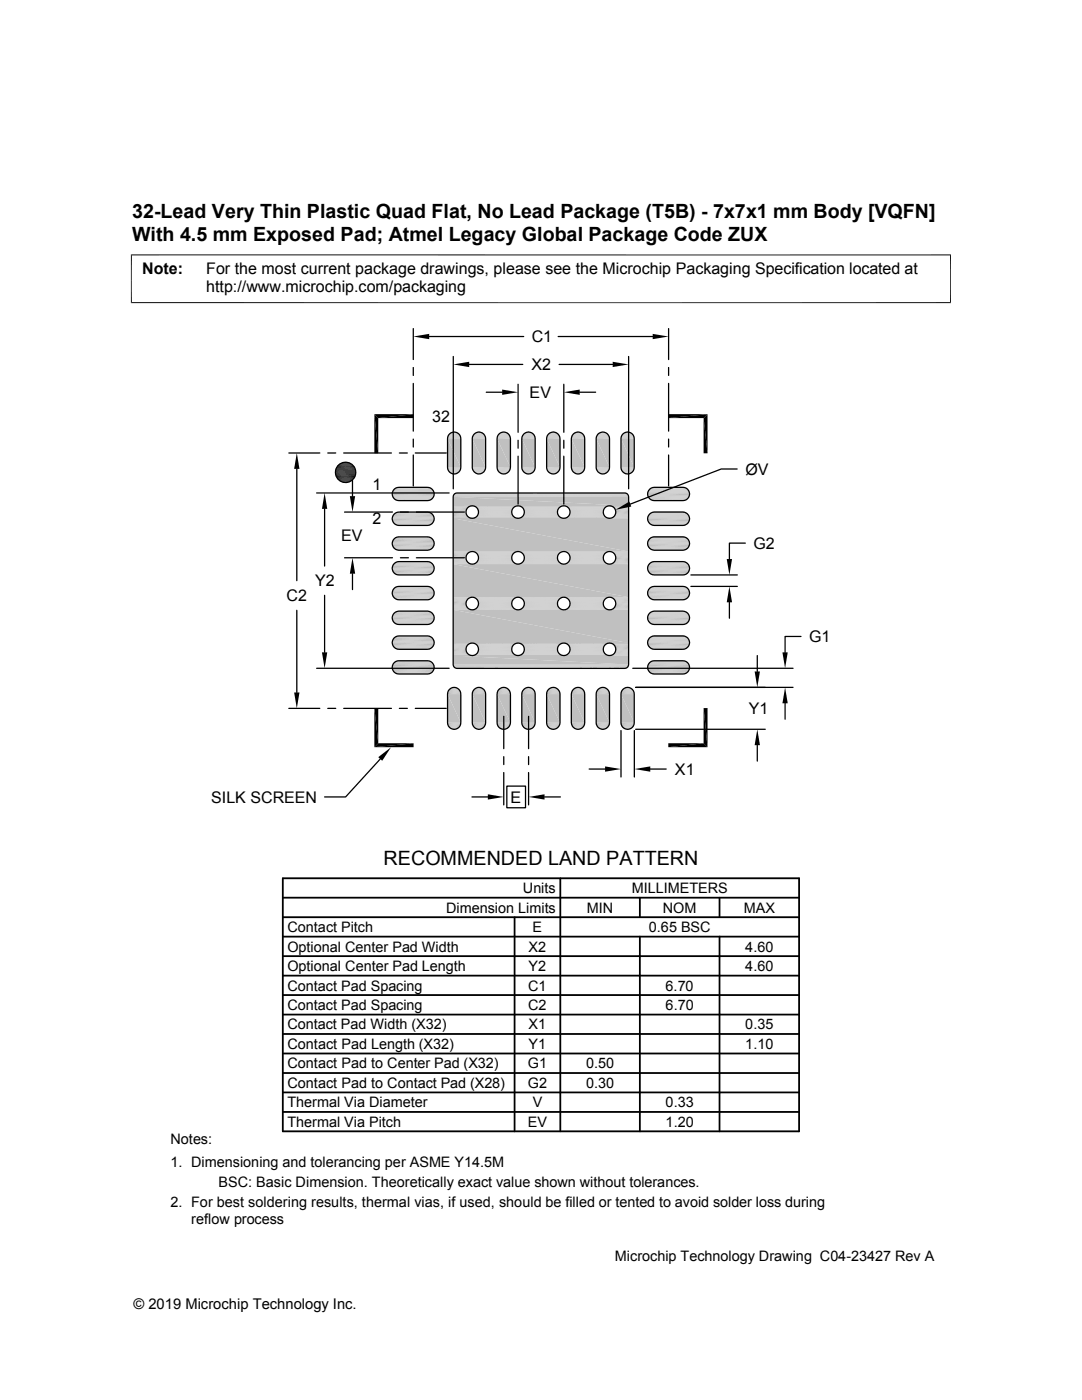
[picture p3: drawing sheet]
<svg xmlns="http://www.w3.org/2000/svg" width="216mm" height="279mm" viewBox="0 0 216 279" stroke-linecap="round" stroke-linejoin="round" font-family="sans-serif">
<g fill="#c0c0c0">
<path d="M90.4 86.2h.4z"/>
<path d="M95.3 86.2h.5z"/>
<path d="M100.3 86.2h.5z"/>
<path d="M105.2 86.2h.5z"/>
<path d="M110.2 86.2h.4z"/>
<path d="M115.1 86.2h.5z"/>
<path d="M120.1 86.2h.4z"/>
<path d="M125 86.2h.5z"/>
<path d="M124.8 86.3h.9z"/>
<path d="M125 86.2l.7 .1z"/>
<path d="M119.8 86.3h.9z"/>
<path d="M120.1 86.2l.6 .1z"/>
<path d="M114.9 86.3h.9z"/>
<path d="M115.1 86.2l.7 .1z"/>
<path d="M109.9 86.3h.9z"/>
<path d="M110.2 86.2l.6 .1z"/>
<path d="M105 86.3h.9z"/>
<path d="M105.2 86.2l.7 .1z"/>
<path d="M100.1 86.3h.9z"/>
<path d="M100.3 86.2l.7 .1z"/>
<path d="M95.1 86.3h.9z"/>
<path d="M95.3 86.2l.7 .1z"/>
<path d="M90.2 86.3h.9z"/>
<path d="M90.4 86.2l.7 .1z"/>
<path d="M124.6 86.4l.2-.1 1.1 .1z"/>
<path d="M124.8 86.3l1.1 .1z"/>
<path d="M119.6 86.4l.2-.1 1.1 .1z"/>
<path d="M119.8 86.3l1.1 .1z"/>
<path d="M114.7 86.4l.2-.1 1.1 .1z"/>
<path d="M114.9 86.3l1.1 .1z"/>
<path d="M109.7 86.4l.2-.1 1.2 .1z"/>
<path d="M109.9 86.3l1.2 .1z"/>
<path d="M104.8 86.4l.2-.1 1.1 .1z"/>
<path d="M105 86.3l1.1 .1z"/>
<path d="M99.8 86.4l.3-.1 1.1 .1z"/>
<path d="M100.1 86.3l1.1 .1z"/>
<path d="M94.9 86.4l.2-.1 1.1 .1z"/>
<path d="M95.1 86.3l1.1 .1z"/>
<path d="M90 86.4l.2-.1 1.1 .1z"/>
<path d="M90.2 86.3l1.1 .1z"/>
<path d="M124.4 86.5l.2-.1 1.5 .1z"/>
<path d="M124.6 86.4h1.3l.2 .1z"/>
<path d="M119.4 86.5l.2-.1 1.5 .1z"/>
<path d="M119.6 86.4h1.3l.2 .1z"/>
<path d="M114.5 86.5l.2-.1 1.5 .1z"/>
<path d="M114.7 86.4h1.3l.2 .1z"/>
<path d="M109.5 86.5l.2-.1 1.6 .1z"/>
<path d="M109.7 86.4h1.4l.2 .1z"/>
<path d="M104.6 86.5l.2-.1 1.5 .1z"/>
<path d="M104.8 86.4h1.3l.2 .1z"/>
<path d="M99.7 86.5l.1-.1 1.6 .1z"/>
<path d="M99.8 86.4h1.4l.2 .1z"/>
<path d="M94.7 86.5l.2-.1 1.5 .1z"/>
<path d="M94.9 86.4h1.3l.2 .1z"/>
<path d="M89.8 86.5l.2-.1 1.5 .1z"/>
<path d="M90 86.4h1.3l.2 .1z"/>
</g>
<path d="M124.2 86.6h2.1" fill="none" stroke="#c0c0c0" stroke-width=".2"/>
<path d="M124.4 86.5h1.7l.2 .2z" fill="#c0c0c0"/>
<path d="M119.3 86.6h2" fill="none" stroke="#c0c0c0" stroke-width=".2"/>
<path d="M119.4 86.5h1.7l.2 .2z" fill="#c0c0c0"/>
<path d="M114.3 86.6h2.1" fill="none" stroke="#c0c0c0" stroke-width=".2"/>
<path d="M114.5 86.5h1.7l.2 .2z" fill="#c0c0c0"/>
<path d="M109.4 86.6h2" fill="none" stroke="#c0c0c0" stroke-width=".2"/>
<path d="M109.5 86.5h1.8l.1 .2z" fill="#c0c0c0"/>
<path d="M104.4 86.6h2.1" fill="none" stroke="#c0c0c0" stroke-width=".2"/>
<path d="M104.6 86.5h1.7l.2 .2z" fill="#c0c0c0"/>
<path d="M99.5 86.6h2" fill="none" stroke="#c0c0c0" stroke-width=".2"/>
<path d="M99.7 86.5h1.7l.1 .2z" fill="#c0c0c0"/>
<path d="M94.6 86.6h2" fill="none" stroke="#c0c0c0" stroke-width=".2"/>
<path d="M94.7 86.5h1.7l.2 .2z" fill="#c0c0c0"/>
<path d="M89.6 86.6h2.1" fill="none" stroke="#c0c0c0" stroke-width=".2"/>
<path d="M89.8 86.5h1.7l.2 .2z" fill="#c0c0c0"/>
<path d="M89.5 86.8h2.3M94.4 86.8h2.3M99.4 86.8h2.3M104.3 86.8h2.3M109.2 86.8h2.3M114.2 86.8h2.3M119.1 86.8h2.3M124.1 86.8h2.3" fill="none" stroke="#c0c0c0" stroke-width=".2"/>
<g fill="none" stroke="#c0c0c0" stroke-width=".21">
<path d="M89.3 87.2h2.6M89.4 87h2.5M94.3 87.2h2.6M94.3 87h2.5M99.2 87.2h2.6M99.3 87h2.5M104.1 87.2h2.7M104.2 87h2.5M109.1 87.2h2.6M109.2 87h2.5M114 87.2h2.6M114.1 87h2.5"/>
<path d="M119 87.2h2.6M119 87h2.5M123.9 87.2h2.6M124 87h2.5"/>
</g>
<path d="M89.3 87.4h2.6M94.2 87.4h2.7M99.2 87.4h2.7M104.1 87.4h2.7M109.1 87.4h2.6M114 87.4h2.7M119 87.4h2.6M123.9 87.4h2.7" fill="none" stroke="#c0c0c0" stroke-width=".23"/>
<g fill="#c0c0c0">
<path d="M123.9 87.5l2.7 5.8h-2.7z"/>
<path d="M123.9 87.5h2.7v5.8z"/>
<path d="M119 87.5l2.6 5.8h-2.6z"/>
<path d="M119 87.5h2.6v5.8z"/>
<path d="M114 87.5l2.7 5.8h-2.7z"/>
<path d="M114 87.5h2.7v5.8z"/>
<path d="M109.1 87.5l2.6 5.8h-2.6z"/>
<path d="M109.1 87.5h2.6v5.8z"/>
<path d="M104.1 87.5l2.7 5.8h-2.7z"/>
<path d="M104.1 87.5h2.7v5.8z"/>
<path d="M99.2 87.5l2.7 5.8h-2.7z"/>
<path d="M99.2 87.5h2.7v5.8z"/>
<path d="M94.2 87.5l2.7 5.8h-2.7z"/>
<path d="M94.2 87.5h2.7v5.8z"/>
<path d="M89.3 87.5l2.6 5.8h-2.6z"/>
<path d="M89.3 87.5h2.6v5.8z"/>
</g>
<path d="M89.3 93.4h2.6M94.2 93.4h2.7M99.2 93.4h2.7M104.1 93.4h2.7M109.1 93.4h2.6M114 93.4h2.7M119 93.4h2.6M123.9 93.4h2.7" fill="none" stroke="#c0c0c0" stroke-width=".23"/>
<g fill="none" stroke="#c0c0c0" stroke-width=".21">
<path d="M89.3 93.6h2.6M89.4 93.8h2.5M94.3 93.6h2.6M94.3 93.8h2.5M99.2 93.6h2.6M99.3 93.8h2.5M104.1 93.6h2.7M104.2 93.8h2.5M109.1 93.6h2.6M109.2 93.8h2.5M114 93.6h2.6M114.1 93.8h2.5"/>
<path d="M119 93.6h2.6M119 93.8h2.5M123.9 93.6h2.6M124 93.8h2.5"/>
</g>
<path d="M89.5 94h2.3M94.4 94h2.3M99.4 94h2.3M104.3 94h2.3M109.2 94h2.3M114.2 94h2.3M119.1 94h2.3M124.1 94h2.3" fill="none" stroke="#c0c0c0" stroke-width=".2"/>
<path d="M124.2 94.1l1.9 .2h-1.7z" fill="#c0c0c0"/>
<path d="M124.2 94.2h2.1" fill="none" stroke="#c0c0c0" stroke-width=".2"/>
<path d="M119.3 94.1l1.8 .2h-1.7z" fill="#c0c0c0"/>
<path d="M119.3 94.2h2" fill="none" stroke="#c0c0c0" stroke-width=".2"/>
<path d="M114.3 94.1l1.9 .2h-1.7z" fill="#c0c0c0"/>
<path d="M114.3 94.2h2.1" fill="none" stroke="#c0c0c0" stroke-width=".2"/>
<path d="M109.4 94.1l1.9 .2h-1.8z" fill="#c0c0c0"/>
<path d="M109.4 94.2h2" fill="none" stroke="#c0c0c0" stroke-width=".2"/>
<path d="M104.4 94.1l1.9 .2h-1.7z" fill="#c0c0c0"/>
<path d="M104.4 94.2h2.1" fill="none" stroke="#c0c0c0" stroke-width=".2"/>
<path d="M99.5 94.1l1.9 .2h-1.7z" fill="#c0c0c0"/>
<path d="M99.5 94.2h2" fill="none" stroke="#c0c0c0" stroke-width=".2"/>
<path d="M94.6 94.1l1.8 .2h-1.7z" fill="#c0c0c0"/>
<path d="M94.6 94.2h2" fill="none" stroke="#c0c0c0" stroke-width=".2"/>
<path d="M89.6 94.1l1.9 .2h-1.7z" fill="#c0c0c0"/>
<path d="M89.6 94.2h2.1" fill="none" stroke="#c0c0c0" stroke-width=".2"/>
<g fill="#c0c0c0">
<path d="M124.4 94.3l1.5 .1h-1.3z"/>
<path d="M124.4 94.3h1.7l-.2 .1z"/>
<path d="M119.4 94.3l1.5 .1h-1.3z"/>
<path d="M119.4 94.3h1.7l-.2 .1z"/>
<path d="M114.5 94.3l1.5 .1h-1.3z"/>
<path d="M114.5 94.3h1.7l-.2 .1z"/>
<path d="M109.5 94.3l1.6 .1h-1.4z"/>
<path d="M109.5 94.3h1.8l-.2 .1z"/>
<path d="M104.6 94.3l1.5 .1h-1.3z"/>
<path d="M104.6 94.3h1.7l-.2 .1z"/>
<path d="M99.7 94.3l1.5 .1h-1.4z"/>
<path d="M99.7 94.3h1.7l-.2 .1z"/>
<path d="M94.7 94.3l1.5 .1h-1.3z"/>
<path d="M94.7 94.3h1.7l-.2 .1z"/>
<path d="M89.8 94.3l1.5 .1h-1.3z"/>
<path d="M89.8 94.3h1.7l-.2 .1z"/>
<path d="M124.6 94.4l1.1 .1z"/>
<path d="M124.6 94.4h1.3l-.2 .1z"/>
<path d="M119.6 94.4l1.1 .1z"/>
<path d="M119.6 94.4h1.3l-.2 .1z"/>
<path d="M114.7 94.4l1.1 .1z"/>
<path d="M114.7 94.4h1.3l-.2 .1z"/>
<path d="M109.7 94.4l1.1 .1z"/>
<path d="M109.7 94.4h1.4l-.3 .1z"/>
<path d="M104.8 94.4l1.1 .1z"/>
<path d="M104.8 94.4h1.3l-.2 .1z"/>
<path d="M99.8 94.4l1.2 .1z"/>
<path d="M99.8 94.4h1.4l-.2 .1z"/>
<path d="M94.9 94.4l1.1 .1z"/>
<path d="M94.9 94.4h1.3l-.2 .1z"/>
<path d="M90 94.4l1.1 .1z"/>
<path d="M90 94.4h1.3l-.2 .1z"/>
<path d="M90.4 94.6h.4z"/>
<path d="M95.3 94.6h.5z"/>
<path d="M100.3 94.6h.5z"/>
<path d="M105.2 94.6h.5z"/>
<path d="M110.2 94.6h.4z"/>
<path d="M115.1 94.6h.5z"/>
<path d="M120.1 94.6h.4z"/>
<path d="M125 94.6h.5z"/>
<path d="M124.8 94.5l.7 .1z"/>
<path d="M124.8 94.5h.9z"/>
<path d="M119.8 94.5l.7 .1z"/>
<path d="M119.8 94.5h.9z"/>
<path d="M114.9 94.5l.7 .1z"/>
<path d="M114.9 94.5h.9z"/>
<path d="M109.9 94.5l.7 .1z"/>
<path d="M109.9 94.5h.9z"/>
<path d="M105 94.5l.7 .1z"/>
<path d="M105 94.5h.9z"/>
<path d="M100.1 94.5l.7 .1z"/>
<path d="M100.1 94.5h.9z"/>
<path d="M95.1 94.5l.7 .1z"/>
<path d="M95.1 94.5h.9z"/>
<path d="M90.2 94.5l.6 .1z"/>
<path d="M90.2 94.5h.9z"/>
</g>
<g fill="none" stroke="#c0c0c0" stroke-width=".2">
<path d="M78.3 98.8h8.3M78.3 98.9h8.3M78.3 99.1h8.3M78.4 99.2h8.1M78.4 99.3h8M78.5 99.4h7.9M78.6 99.5h7.7M78.7 97.6h7.5M78.7 99.6h7.5M78.7 99.7h7.4M78.8 97.4h7.2M78.9 99.7h7.1"/>
<path d="M78.9 99.8h7.1M79.1 97.3h6.7M79.1 99.8h6.7M79.1 99.9h6.6M79.3 97.3h6.3M79.4 99.9h6.1M90.4 99.1h35M90.4 98.9h35M90.5 98.8h34.9M90.6 98.7h34.7M90.7 98.6h34.5M90.8 98.5h34.3"/>
<path d="M90.9 98.4h34M91 98.4h33.8M129.2 98.3h8.4M129.3 98.2h8.3M129.3 98.1h8.2M129.3 98h8.2M129.4 97.9h8M129.5 97.8h7.9M129.5 97.7h7.8M129.6 97.6h7.6M129.6 99.6h7.6M129.7 97.5h7.4"/>
<path d="M129.8 99.8h7.2M129.8 97.5h7.2M129.9 97.4h7M130 97.3h6.8M130 99.9h6.8M130.3 99.9h6.2M130.3 97.3h6.2"/>
</g>
<path d="M78.4 98h8.1M78.5 97.7h7.9M129.2 98.5h8.4M129.3 99.2h8.2M129.5 99.4h7.9" fill="none" stroke="#c0c0c0" stroke-width=".21"/>
<path d="M78.3 98.4h8.3M78.3 98.2h8.3M129.2 99h8.4" fill="none" stroke="#c0c0c0" stroke-width=".25"/>
<path d="M78.3 98.7h8.3" fill="none" stroke="#c0c0c0" stroke-width=".23"/>
<path d="M129.2 98.7h8.4" fill="none" stroke="#c0c0c0" stroke-width=".28"/>
<g fill="#c0c0c0">
<path d="M90.4 99.1l35 1.8h-35z"/>
<path d="M90.4 99.1h35v1.8z"/>
</g>
<g fill="none" stroke="#c0c0c0" stroke-width=".2">
<path d="M78.5 109.3h7.9M78.5 102.7h7.9M78.7 102.5h7.5M78.7 107.4h7.5M78.7 104.6h7.5M78.7 109.5h7.5M78.8 104.7h7.2M78.8 109.6h7.2M78.8 102.4h7.2M78.8 107.3h7.2M79.1 104.8h6.7M79.1 109.7h6.7"/>
<path d="M79.1 102.3h6.7M79.1 107.2h6.7M79.3 104.8h6.3M79.3 109.8h6.3M79.3 102.2h6.3M79.3 107.2h6.3M90.4 101.1h3.4M90.4 101.2h3.2M90.4 101.3h3M90.4 103.1h3M90.4 103.2h3.2M90.4 103.3h3.4"/>
<path d="M90.4 103.4h3.7M90.4 103.4h31.3M94.4 103.4h8.8M94.5 101h8.6M94.6 103.4h8.4M94.8 103.3h8M94.8 101.1h8M94.8 101.1h7.9M94.8 103.2h7.9M95 103.2h7.6M95 101.2h7.6M95.1 101.3h7.5"/>
<path d="M95.1 103.1h7.5M95.1 103h7.4M95.1 101.4h7.4M95.2 102.9h7.2M95.2 101.5h7.2M95.3 102.8h7M95.3 101.6h7M95.4 101.7h6.9M95.4 102.7h6.9M95.4 102.6h6.8M95.4 101.8h6.8M95.4 102.5h6.8"/>
<path d="M95.4 101.9h6.8M95.5 102.4h6.6M95.5 102h6.6M95.5 102.1h6.6M95.5 102.3h6.6M103.5 103.4h8.8M103.7 101h8.5M103.8 103.4h8.3M103.9 103.3h8.1M103.9 101.1h8.1M104 103.2h7.9M104 101.1h7.9"/>
<path d="M104.1 101.2h7.7M104.1 103.2h7.7M104.2 103.1h7.5M104.2 101.3h7.5M104.3 103h7.3M104.3 101.4h7.3M104.4 101.5h7.1M104.4 102.9h7.1M104.4 102.8h7M104.4 101.6h7M104.5 102.7h6.9M104.5 101.7h6.9"/>
<path d="M104.5 102.6h6.8M104.5 101.8h6.8M104.6 102.5h6.7M104.6 101.9h6.7M104.6 102.3h6.7M104.6 102h6.7M104.6 102.1h6.7M104.6 102.4h6.7M112.6 103.4h8.8M112.8 101h8.5M112.9 103.4h8.3M113 101.1h8.1"/>
<path d="M113 103.3h8.1M113.1 103.2h7.9M113.1 101.1h7.9M113.2 103.2h7.7M113.2 101.2h7.7M113.3 101.3h7.5M113.3 103.1h7.5M113.4 103h7.3M113.4 101.4h7.3M113.5 102.9h7.1M113.5 101.5h7.1M113.5 102.8h7.1"/>
<path d="M113.5 101.6h7.1M113.6 101.7h6.9M113.6 102.7h6.9M113.7 102.6h6.8M113.7 101.8h6.8M113.7 102.5h6.7M113.7 101.9h6.7M113.7 102.3h6.7M113.7 102h6.7M113.7 102.1h6.7M113.7 102.4h6.7M121.7 103.4h3.7"/>
<path d="M121.9 101h3.5M121.9 103.4h3.5M122.1 103.3h3.3M122.1 101.1h3.3M122.3 101.3h3.1M122.3 103.1h3.1M122.5 101.4h2.9M122.5 103h2.9M125.4 100.9l-35 .1M129.2 103.3h8.4M129.2 108.2h8.4M129.3 103.2h8.3"/>
<path d="M129.3 108.1h8.3M129.3 103h8.2M129.3 108h8.2M129.3 102.9h8.2M129.3 107.9h8.2M129.4 102.8h8M129.4 107.8h8M129.5 109.3h7.9M129.5 102.7h7.9M129.5 107.7h7.9M129.5 102.6h7.8M129.5 107.6h7.8"/>
<path d="M129.6 102.6h7.6M129.6 107.5h7.6M129.6 104.6h7.6M129.6 109.5h7.6M129.7 102.5h7.4M129.7 107.4h7.4M129.8 104.7h7.2M129.8 109.6h7.2M129.8 102.4h7.2M129.8 107.3h7.2M129.9 102.3h7M129.9 107.3h7"/>
<path d="M130 102.3h6.8M130 107.2h6.8M130 104.8h6.8M130 109.7h6.8M130.1 107.2h6.6M130.3 104.8h6.2M130.3 109.8h6.2M130.3 102.2h6.2M130.3 107.2h6.2"/>
</g>
<path d="M78.5 104.4h7.9M78.5 107.6h7.9M90.4 101.5h2.9M90.4 101.7h2.7M90.4 102.7h2.7M90.4 102.9h2.9M122.7 102.8h2.7M122.7 101.6h2.7M129.5 104.4h7.9" fill="none" stroke="#c0c0c0" stroke-width=".21"/>
<g fill="none" stroke="#c0c0c0" stroke-width=".23">
<path d="M78.3 108.1h8.3M78.4 104.2h8.1M78.4 109.1h8.1M78.4 102.9h8.1M78.4 107.9h8.1M90.4 102.2h2.6M90.4 102.4h2.6M122.8 102.5h2.6M122.8 101.8h2.6M122.9 102.3h2.5M122.9 102.1h2.5M129.2 103.4h8.4"/>
<path d="M129.2 108.4h8.4M129.3 104.2h8.2M129.3 109.1h8.2"/>
</g>
<path d="M78.3 103.4h8.3M78.3 103.7h8.3M78.3 108.6h8.3M78.3 103.1h8.3M78.3 103.9h8.3M78.3 108.9h8.3M90.4 102h2.6M129.2 103.7h8.4M129.2 108.6h8.4M129.2 103.9h8.4M129.2 108.9h8.4" fill="none" stroke="#c0c0c0" stroke-width=".25"/>
<path d="M78.3 108.3h8.3" fill="none" stroke="#c0c0c0" stroke-width=".28"/>
<g fill="#c0c0c0">
<path d="M90.4 103.4l35 6.7h-35z"/>
<path d="M90.4 103.4h35v6.7z"/>
</g>
<g fill="none" stroke="#c0c0c0" stroke-width=".2">
<path d="M78.5 112.6h7.9M78.7 112.4h7.5M78.7 117.3h7.5M78.7 114.4h7.5M78.8 114.6h7.2M78.8 112.2h7.2M78.8 117.2h7.2M79.1 114.7h6.7M79.1 112.2h6.7M79.1 117.1h6.7M79.3 114.7h6.3M79.3 112.1h6.3"/>
<path d="M79.3 117h6.3M90.4 110.2h3.4M90.4 110.3h3.2M90.4 110.5h3M90.4 110.6h2.9M90.4 112h2.9M90.4 112.2h3M90.4 112.3h3.2M90.4 112.5h3.4M90.4 112.5h3.7M94.4 112.6h8.8M94.6 112.5h8.4"/>
<path d="M94.6 110.2h8.4M94.8 112.4h8M94.8 110.2h8M94.8 110.3h7.9M94.8 112.4h7.9M95 112.3h7.6M95 110.3h7.6M95.1 110.4h7.5M95.1 112.2h7.5M95.1 112.1h7.4M95.1 110.5h7.4M95.2 112h7.2"/>
<path d="M95.2 110.6h7.2M95.3 112h7M95.3 110.7h7M95.4 110.8h6.9M95.4 111.8h6.9M95.4 111.7h6.8M95.4 110.9h6.8M95.4 111.6h6.8M95.4 111h6.8M95.5 111.5h6.6M95.5 111.1h6.6M95.5 111.3h6.6"/>
<path d="M95.5 111.4h6.6M103.5 112.6h8.8M103.8 110.2h8.3M103.8 112.5h8.3M103.9 112.4h8.1M103.9 110.2h8.1M104 112.4h7.9M104 110.3h7.9M104.1 110.3h7.7M104.1 112.3h7.7M104.2 112.2h7.5M104.2 110.4h7.5"/>
<path d="M104.3 112.1h7.3M104.3 110.5h7.3M104.4 110.6h7.1M104.4 112h7.1M104.4 112h7M104.4 110.7h7M104.5 111.8h6.9M104.5 110.8h6.9M104.5 111.7h6.8M104.5 110.9h6.8M104.6 111.6h6.7M104.6 111h6.7"/>
<path d="M104.6 111.4h6.7M104.6 111.1h6.7M104.6 111.3h6.7M104.6 111.5h6.7M112.6 112.6h8.8M112.9 112.5h8.3M112.9 110.2h8.3M113 110.2h8.1M113 112.4h8.1M113.1 112.4h7.9M113.1 110.3h7.9M113.2 112.3h7.7"/>
<path d="M113.2 110.3h7.7M113.3 110.4h7.5M113.3 112.2h7.5M113.4 112.1h7.3M113.4 110.5h7.3M113.5 112h7.1M113.5 110.6h7.1M113.5 110.7h7.1M113.6 110.8h6.9M113.6 111.8h6.9M113.7 111.7h6.8M113.7 110.9h6.8"/>
<path d="M113.7 111.6h6.7M113.7 111h6.7M113.7 111.4h6.7M113.7 111.1h6.7M113.7 111.3h6.7M113.7 111.5h6.7M121.9 110.1h3.5M121.9 112.5h3.5M122.1 112.4h3.3M122.1 110.2h3.3M122.3 110.4h3.1M122.3 112.3h3.1"/>
<path d="M122.5 110.5h2.9M122.5 112.1h2.9M125.4 110.1h-35M125.4 112.6h-35M129.2 113.2h8.4M129.2 118.1h8.4M129.3 113.1h8.3M129.3 112.9h8.2M129.3 117.9h8.2M129.3 112.8h8.2M129.3 117.8h8.2M129.4 112.7h8"/>
<path d="M129.4 117.7h8M129.5 112.6h7.9M129.5 117.6h7.9M129.5 112.5h7.8M129.5 117.5h7.8M129.6 112.4h7.6M129.6 117.4h7.6M129.6 114.4h7.6M129.7 112.4h7.4M129.7 117.3h7.4M129.8 114.6h7.2M129.8 112.3h7.2"/>
<path d="M129.8 117.2h7.2M129.9 112.2h7M129.9 117.2h7M130 112.2h6.8M130 117.1h6.8M130 114.7h6.8M130.1 112.1h6.6M130.1 117.1h6.6M130.3 114.7h6.2M130.3 112.1h6.2M130.3 117.1h6.2"/>
</g>
<path d="M78.5 114.3h7.9M78.5 117.5h7.9M122.7 111.9h2.7M122.7 110.7h2.7M122.8 111.7h2.6M129.3 118h8.3M129.5 114.3h7.9" fill="none" stroke="#c0c0c0" stroke-width=".21"/>
<g fill="none" stroke="#c0c0c0" stroke-width=".23">
<path d="M78.4 114h8.1M78.4 119h8.1M78.4 112.8h8.1M78.4 117.7h8.1M90.4 110.9h2.7M90.4 111.1h2.6M90.4 111.3h2.6M90.4 111.6h2.6M90.4 111.8h2.7M122.8 111h2.6M122.9 111.2h2.5M129.2 113.3h8.4"/>
<path d="M129.2 118.2h8.4M129.3 114h8.2M129.3 119h8.2"/>
</g>
<g fill="none" stroke="#c0c0c0" stroke-width=".25">
<path d="M78.3 113.3h8.3M78.3 118.2h8.3M78.3 113.5h8.3M78.3 118.5h8.3M78.3 113h8.3M78.3 118h8.3M78.3 113.8h8.3M78.3 118.7h8.3M122.9 111.4h2.5M129.2 113.5h8.4M129.2 118.5h8.4M129.2 113.8h8.4"/>
<path d="M129.2 118.7h8.4"/>
</g>
<g fill="#c0c0c0">
<path d="M90.4 112.6l35 6.6h-35z"/>
<path d="M90.4 112.6h35v6.6z"/>
</g>
<g fill="none" stroke="#c0c0c0" stroke-width=".2">
<path d="M78.5 119.2h7.9M78.7 119.4h7.5M78.8 119.5h7.2M79.1 119.6h6.7M79.3 119.7h6.3M90.4 119.3h3.4M90.4 119.4h3.2M90.4 119.6h3M90.4 119.8h2.9M94.5 119.3h8.6M94.8 119.3h8M94.8 119.4h7.9"/>
<path d="M95 119.5h7.6M95.1 119.5h7.5M95.1 119.6h7.4M95.2 119.7h7.2M95.3 119.8h7M95.4 119.9h6.9M103.7 119.3h8.5M103.9 119.3h8.1M104 119.4h7.9M104.1 119.5h7.7M104.2 119.5h7.5M104.3 119.6h7.3"/>
<path d="M104.4 119.7h7.1M104.4 119.8h7M104.5 119.9h6.9M112.8 119.3h8.5M113 119.3h8.1M113.1 119.4h7.9M113.2 119.5h7.7M113.3 119.5h7.5M113.4 119.6h7.3M113.5 119.7h7.1M113.5 119.8h7.1M113.6 119.9h6.9"/>
<path d="M121.9 119.3h3.5M122.1 119.4h3.3M122.3 119.5h3.1M122.5 119.7h2.9M125.4 119.2h-35M129.5 119.2h7.9M129.6 119.4h7.6M129.8 119.5h7.2M130 119.6h6.8M130.3 119.7h6.2M78.5 122.5h7.9M78.7 122.3h7.5"/>
<path d="M78.7 127.2h7.5M78.7 124.3h7.5M78.8 124.5h7.2M78.8 122.1h7.2M78.8 127.1h7.2M79.1 124.6h6.7M79.1 122h6.7M79.1 127h6.7M79.3 124.6h6.3M79.3 122h6.3M79.3 126.9h6.3M90.4 121.1h2.9"/>
<path d="M90.4 121.3h3M90.4 121.5h3.2M90.4 121.6h3.4M90.4 121.7h3.7M90.4 121.7h31.3M94.4 121.7h8.8M94.6 121.6h8.4M94.8 121.6h8M94.8 121.5h7.9M95 121.4h7.6M95.1 121.4h7.5M95.1 121.3h7.4"/>
<path d="M95.2 121.2h7.2M95.3 121.1h7M95.4 121h6.9M95.4 120.9h6.8M95.4 120h6.8M95.4 120.7h6.8M95.4 120.2h6.8M95.5 120.6h6.6M95.5 120.3h6.6M95.5 120.4h6.6M95.5 120.5h6.6M103.5 121.7h8.8"/>
<path d="M103.8 121.6h8.3M103.9 121.6h8.1M104 121.5h7.9M104.1 121.4h7.7M104.2 121.4h7.5M104.3 121.3h7.3M104.4 121.2h7.1M104.4 121.1h7M104.5 121h6.9M104.5 120.9h6.8M104.5 120h6.8M104.6 120.7h6.7"/>
<path d="M104.6 120.2h6.7M104.6 120.5h6.7M104.6 120.3h6.7M104.6 120.4h6.7M104.6 120.6h6.7M112.6 121.7h8.8M112.9 121.6h8.3M113 121.6h8.1M113.1 121.5h7.9M113.2 121.4h7.7M113.3 121.4h7.5M113.4 121.3h7.3"/>
<path d="M113.5 121.2h7.1M113.5 121.1h7.1M113.6 121h6.9M113.7 120.9h6.8M113.7 120h6.8M113.7 120.7h6.7M113.7 120.2h6.7M113.7 120.5h6.7M113.7 120.3h6.7M113.7 120.4h6.7M113.7 120.6h6.7M121.7 121.7h3.7"/>
<path d="M121.9 121.6h3.5M122.1 121.5h3.3M122.3 121.4h3.1M122.5 121.2h2.9M129.2 123.1h8.4M129.2 128h8.4M129.3 122.9h8.3M129.3 122.8h8.2M129.3 127.8h8.2M129.3 122.7h8.2M129.3 127.7h8.2M129.4 122.6h8"/>
<path d="M129.4 127.6h8M129.5 122.5h7.9M129.5 127.5h7.9M129.5 122.4h7.8M129.5 127.3h7.8M129.6 122.3h7.6M129.6 127.3h7.6M129.6 124.3h7.6M129.7 122.2h7.4M129.7 127.2h7.4M129.8 124.5h7.2M129.8 122.2h7.2"/>
<path d="M129.8 127.1h7.2M129.9 122.1h7M129.9 127.1h7M130 122.1h6.8M130 127h6.8M130 124.6h6.8M130.1 122h6.6M130.1 127h6.6M130.3 124.6h6.2M130.3 122h6.2M130.3 126.9h6.2"/>
</g>
<path d="M122.7 119.9h2.7M78.5 124.1h7.9M78.5 127.4h7.9M122.7 121h2.7M122.8 120.1h2.6M129.3 127.9h8.3M129.5 124.1h7.9" fill="none" stroke="#c0c0c0" stroke-width=".21"/>
<g fill="none" stroke="#c0c0c0" stroke-width=".23">
<path d="M90.4 120h2.7M78.3 123.7h8.3M78.4 123.9h8.1M78.4 122.7h8.1M78.4 127.6h8.1M90.4 120.2h2.6M90.4 120.4h2.6M90.4 120.7h2.6M90.4 120.9h2.7M122.8 120.8h2.6M122.9 120.6h2.5M129.2 123.2h8.4"/>
<path d="M129.2 128.1h8.4M129.2 123.7h8.4M129.3 123.9h8.2"/>
</g>
<path d="M78.3 123.2h8.3M78.3 128.1h8.3M78.3 122.9h8.3M78.3 127.9h8.3M122.9 120.3h2.5" fill="none" stroke="#c0c0c0" stroke-width=".25"/>
<path d="M78.3 123.4h8.3M129.2 123.4h8.4" fill="none" stroke="#c0c0c0" stroke-width=".28"/>
<g fill="#c0c0c0">
<path d="M90.4 121.7l35 6.6h-35z"/>
<path d="M90.4 121.7h35v6.6z"/>
</g>
<g fill="none" stroke="#c0c0c0" stroke-width=".2">
<path d="M78.5 129.1h7.9M78.7 132.2h7.5M78.7 129.3h7.5M78.8 129.4h7.2M78.8 132h7.2M79.1 129.5h6.7M79.1 131.9h6.7M79.3 129.6h6.3M79.3 131.9h6.3M90.4 128.4h3.4M90.4 128.6h3.2M90.4 128.7h3"/>
<path d="M90.4 130.5h3M90.4 130.6h3.2M90.4 130.7h3.4M90.4 130.8h3.7M90.4 130.8h31.3M94.4 130.8h8.8M94.6 130.7h8.4M94.6 128.4h8.4M94.8 130.7h8M94.8 128.5h8M94.8 128.5h7.9M94.8 130.6h7.9"/>
<path d="M95 130.6h7.6M95 128.6h7.6M95.1 128.7h7.5M95.1 130.5h7.5M95.1 130.4h7.4M95.1 128.8h7.4M95.2 130.3h7.2M95.2 128.9h7.2M95.3 130.2h7M95.3 129h7M95.4 129.1h6.9M95.4 130.1h6.9"/>
<path d="M95.4 130h6.8M95.4 129.2h6.8M95.4 129.9h6.8M95.4 129.3h6.8M95.5 129.8h6.6M95.5 129.4h6.6M95.5 129.5h6.6M95.5 129.6h6.6M103.5 130.8h8.8M103.8 128.4h8.3M103.8 130.7h8.3M103.9 130.7h8.1"/>
<path d="M103.9 128.5h8.1M104 130.6h7.9M104 128.5h7.9M104.1 128.6h7.7M104.1 130.6h7.7M104.2 130.5h7.5M104.2 128.7h7.5M104.3 130.4h7.3M104.3 128.8h7.3M104.4 128.9h7.1M104.4 130.3h7.1M104.4 130.2h7"/>
<path d="M104.4 129h7M104.5 130.1h6.9M104.5 129.1h6.9M104.5 130h6.8M104.5 129.2h6.8M104.6 129.9h6.7M104.6 129.3h6.7M104.6 129.6h6.7M104.6 129.4h6.7M104.6 129.5h6.7M104.6 129.8h6.7M112.6 130.8h8.8"/>
<path d="M112.9 130.7h8.3M112.9 128.4h8.3M113 128.5h8.1M113 130.7h8.1M113.1 130.6h7.9M113.1 128.5h7.9M113.2 130.6h7.7M113.2 128.6h7.7M113.3 128.7h7.5M113.3 130.5h7.5M113.4 130.4h7.3M113.4 128.8h7.3"/>
<path d="M113.5 130.3h7.1M113.5 128.9h7.1M113.5 130.2h7.1M113.5 129h7.1M113.6 129.1h6.9M113.6 130.1h6.9M113.7 130h6.8M113.7 129.2h6.8M113.7 129.9h6.7M113.7 129.3h6.7M113.7 129.6h6.7M113.7 129.4h6.7"/>
<path d="M113.7 129.5h6.7M113.7 129.8h6.7M121.7 130.8h3.7M121.9 128.4h3.5M121.9 130.8h3.5M122.1 130.7h3.3M122.1 128.5h3.3M122.3 128.6h3.1M122.3 130.5h3.1M122.5 128.8h2.9M122.5 130.4h2.9M125.4 128.3l-35 .1"/>
<path d="M129.5 129.1h7.9M129.6 129.3h7.6M129.6 132.2h7.6M129.8 129.4h7.2M129.8 132h7.2M130 131.9h6.8M130 129.5h6.8M130.3 129.6h6.2M130.3 131.9h6.2"/>
</g>
<path d="M78.3 128.4h8.3M78.3 128.6h8.3M90.4 129.8h2.6M129.2 128.4h8.4M129.2 128.6h8.4" fill="none" stroke="#c0c0c0" stroke-width=".25"/>
<path d="M78.4 128.9h8.1M90.4 129.3h2.6M90.4 129.6h2.6M122.8 129.9h2.6M122.8 129.2h2.6M122.9 129.7h2.5M122.9 129.5h2.5M129.3 128.9h8.2" fill="none" stroke="#c0c0c0" stroke-width=".23"/>
<path d="M78.5 132.4h7.9M90.4 128.9h2.9M90.4 129.1h2.7M90.4 130h2.7M90.4 130.3h2.9M122.7 130.2h2.7M122.7 129h2.7M129.5 132.4h7.9" fill="none" stroke="#c0c0c0" stroke-width=".21"/>
<g fill="#c0c0c0">
<path d="M90.4 130.8l35 1.8h-35z"/>
<path d="M90.4 130.8h35v1.8z"/>
</g>
<path d="M78.4 133.8h8.1M78.4 132.6h8.1M78.5 134h7.9M129.3 132.6h8.2M129.3 133.8h8.2M129.5 134h7.9" fill="none" stroke="#c0c0c0" stroke-width=".21"/>
<g fill="none" stroke="#c0c0c0" stroke-width=".2">
<path d="M78.7 134.2h7.5M78.8 134.4h7.2M79.1 134.5h6.7M79.3 134.5h6.3M90.4 132.7h35M90.4 132.8h35M90.5 133h34.9M90.6 133.1h34.7M90.7 133.2h34.5M90.8 133.3h34.3M90.9 133.4h34M91 133.4h33.8"/>
<path d="M129.6 134.2h7.6M129.8 134.4h7.2M130 134.5h6.8M130.3 134.5h6.2"/>
</g>
<path d="M78.3 133.3h8.3M78.3 132.8h8.3M78.3 133.6h8.3M129.2 133.3h8.4M129.2 133.6h8.4M129.2 132.8h8.4" fill="none" stroke="#c0c0c0" stroke-width=".25"/>
<path d="M78.3 133.1h8.3M129.2 133.1h8.4" fill="none" stroke="#c0c0c0" stroke-width=".28"/>
<g fill="#c0c0c0">
<path d="M90.4 137.2h.4z"/>
<path d="M95.3 137.2h.5z"/>
<path d="M100.3 137.2h.5z"/>
<path d="M105.2 137.2h.5z"/>
<path d="M110.2 137.2h.4z"/>
<path d="M115.1 137.2h.5z"/>
<path d="M120.1 137.2h.4z"/>
<path d="M125 137.2h.5z"/>
<path d="M124.8 137.3h.9z"/>
<path d="M125 137.2l.7 .1z"/>
<path d="M119.8 137.3h.9z"/>
<path d="M120.1 137.2l.6 .1z"/>
<path d="M114.9 137.3h.9z"/>
<path d="M115.1 137.2l.7 .1z"/>
<path d="M109.9 137.3h.9z"/>
<path d="M110.2 137.2l.6 .1z"/>
<path d="M105 137.3h.9z"/>
<path d="M105.2 137.2l.7 .1z"/>
<path d="M100.1 137.3h.9z"/>
<path d="M100.3 137.2l.7 .1z"/>
<path d="M95.1 137.3h.9z"/>
<path d="M95.3 137.2l.7 .1z"/>
<path d="M90.2 137.3h.9z"/>
<path d="M90.4 137.2l.7 .1z"/>
<path d="M124.6 137.4l.2-.1 1.1 .1z"/>
<path d="M124.8 137.3l1.1 .1z"/>
<path d="M119.6 137.4l.2-.1 1.1 .1z"/>
<path d="M119.8 137.3l1.1 .1z"/>
<path d="M114.7 137.4l.2-.1 1.1 .1z"/>
<path d="M114.9 137.3l1.1 .1z"/>
<path d="M109.7 137.4l.2-.1 1.2 .1z"/>
<path d="M109.9 137.3l1.2 .1z"/>
<path d="M104.8 137.4l.2-.1 1.1 .1z"/>
<path d="M105 137.3l1.1 .1z"/>
<path d="M99.8 137.4l.3-.1 1.1 .1z"/>
<path d="M100.1 137.3l1.1 .1z"/>
<path d="M94.9 137.4l.2-.1 1.1 .1z"/>
<path d="M95.1 137.3l1.1 .1z"/>
<path d="M90 137.4l.2-.1 1.1 .1z"/>
<path d="M90.2 137.3l1.1 .1z"/>
<path d="M124.4 137.5l.2-.1 1.5 .1z"/>
<path d="M124.6 137.4h1.3l.2 .1z"/>
<path d="M119.4 137.5l.2-.1 1.5 .1z"/>
<path d="M119.6 137.4h1.3l.2 .1z"/>
<path d="M114.5 137.5l.2-.1 1.5 .1z"/>
<path d="M114.7 137.4h1.3l.2 .1z"/>
<path d="M109.5 137.5l.2-.1 1.6 .1z"/>
<path d="M109.7 137.4h1.4l.2 .1z"/>
<path d="M104.6 137.5l.2-.1 1.5 .1z"/>
<path d="M104.8 137.4h1.3l.2 .1z"/>
<path d="M99.7 137.5l.1-.1 1.6 .1z"/>
<path d="M99.8 137.4h1.4l.2 .1z"/>
<path d="M94.7 137.5l.2-.1 1.5 .1z"/>
<path d="M94.9 137.4h1.3l.2 .1z"/>
<path d="M89.8 137.5l.2-.1 1.5 .1z"/>
<path d="M90 137.4h1.3l.2 .1z"/>
</g>
<path d="M124.2 137.6h2.1" fill="none" stroke="#c0c0c0" stroke-width=".2"/>
<path d="M124.4 137.5h1.7l.2 .2z" fill="#c0c0c0"/>
<path d="M119.3 137.6h2" fill="none" stroke="#c0c0c0" stroke-width=".2"/>
<path d="M119.4 137.5h1.7l.2 .2z" fill="#c0c0c0"/>
<path d="M114.3 137.6h2.1" fill="none" stroke="#c0c0c0" stroke-width=".2"/>
<path d="M114.5 137.5h1.7l.2 .2z" fill="#c0c0c0"/>
<path d="M109.4 137.6h2" fill="none" stroke="#c0c0c0" stroke-width=".2"/>
<path d="M109.5 137.5h1.8l.1 .2z" fill="#c0c0c0"/>
<path d="M104.4 137.6h2.1" fill="none" stroke="#c0c0c0" stroke-width=".2"/>
<path d="M104.6 137.5h1.7l.2 .2z" fill="#c0c0c0"/>
<path d="M99.5 137.6h2" fill="none" stroke="#c0c0c0" stroke-width=".2"/>
<path d="M99.7 137.5h1.7l.1 .2z" fill="#c0c0c0"/>
<path d="M94.6 137.6h2" fill="none" stroke="#c0c0c0" stroke-width=".2"/>
<path d="M94.7 137.5h1.7l.2 .2z" fill="#c0c0c0"/>
<path d="M89.6 137.6h2.1" fill="none" stroke="#c0c0c0" stroke-width=".2"/>
<path d="M89.8 137.5h1.7l.2 .2z" fill="#c0c0c0"/>
<path d="M89.5 137.8h2.3M94.4 137.8h2.3M99.4 137.8h2.3M104.3 137.8h2.3M109.2 137.8h2.3M114.2 137.8h2.3M119.1 137.8h2.3M124.1 137.8h2.3" fill="none" stroke="#c0c0c0" stroke-width=".2"/>
<g fill="none" stroke="#c0c0c0" stroke-width=".21">
<path d="M89.3 138.2h2.6M89.4 138h2.5M94.3 138.2h2.6M94.3 138h2.5M99.2 138.2h2.6M99.3 138h2.5M104.1 138.2h2.7M104.2 138h2.5M109.1 138.2h2.6M109.2 138h2.5M114 138.2h2.6M114.1 138h2.5"/>
<path d="M119 138.2h2.6M119 138h2.5M123.9 138.2h2.6M124 138h2.5"/>
</g>
<path d="M89.3 138.4h2.6M94.2 138.4h2.7M99.2 138.4h2.7M104.1 138.4h2.7M109.1 138.4h2.6M114 138.4h2.7M119 138.4h2.6M123.9 138.4h2.7" fill="none" stroke="#c0c0c0" stroke-width=".23"/>
<g fill="#c0c0c0">
<path d="M123.9 138.5l2.7 5.7h-2.7z"/>
<path d="M123.9 138.5h2.7v5.7z"/>
<path d="M119 138.5l2.6 5.7h-2.6z"/>
<path d="M119 138.5h2.6v5.7z"/>
<path d="M114 138.5l2.7 5.7h-2.7z"/>
<path d="M114 138.5h2.7v5.7z"/>
<path d="M109.1 138.5l2.6 5.7h-2.6z"/>
<path d="M109.1 138.5h2.6v5.7z"/>
<path d="M104.1 138.5l2.7 5.7h-2.7z"/>
<path d="M104.1 138.5h2.7v5.7z"/>
<path d="M99.2 138.5l2.7 5.7h-2.7z"/>
<path d="M99.2 138.5h2.7v5.7z"/>
<path d="M94.2 138.5l2.7 5.7h-2.7z"/>
<path d="M94.2 138.5h2.7v5.7z"/>
<path d="M89.3 138.5l2.6 5.7h-2.6z"/>
<path d="M89.3 138.5h2.6v5.7z"/>
</g>
<path d="M89.3 144.3h2.6M94.2 144.3h2.7M99.2 144.3h2.7M104.1 144.3h2.7M109.1 144.3h2.6M114 144.3h2.7M119 144.3h2.6M123.9 144.3h2.7" fill="none" stroke="#c0c0c0" stroke-width=".23"/>
<g fill="none" stroke="#c0c0c0" stroke-width=".21">
<path d="M89.3 144.6h2.6M89.4 144.8h2.5M94.3 144.6h2.6M94.3 144.8h2.5M99.2 144.6h2.6M99.3 144.8h2.5M104.1 144.6h2.7M104.2 144.8h2.5M109.1 144.6h2.6M109.2 144.8h2.5M114 144.6h2.6M114.1 144.8h2.5"/>
<path d="M119 144.6h2.6M119 144.8h2.5M123.9 144.6h2.6M124 144.8h2.5"/>
</g>
<path d="M89.5 145h2.3M94.4 145h2.3M99.4 145h2.3M104.3 145h2.3M109.2 145h2.3M114.2 145h2.3M119.1 145h2.3M124.1 145h2.3" fill="none" stroke="#c0c0c0" stroke-width=".2"/>
<path d="M124.2 145.1l1.9 .1h-1.7z" fill="#c0c0c0"/>
<path d="M124.2 145.2h2.1" fill="none" stroke="#c0c0c0" stroke-width=".2"/>
<path d="M119.3 145.1l1.8 .1h-1.7z" fill="#c0c0c0"/>
<path d="M119.3 145.2h2" fill="none" stroke="#c0c0c0" stroke-width=".2"/>
<path d="M114.3 145.1l1.9 .1h-1.7z" fill="#c0c0c0"/>
<path d="M114.3 145.2h2.1" fill="none" stroke="#c0c0c0" stroke-width=".2"/>
<path d="M109.4 145.1l1.9 .1h-1.8z" fill="#c0c0c0"/>
<path d="M109.4 145.2h2" fill="none" stroke="#c0c0c0" stroke-width=".2"/>
<path d="M104.4 145.1l1.9 .1h-1.7z" fill="#c0c0c0"/>
<path d="M104.4 145.2h2.1" fill="none" stroke="#c0c0c0" stroke-width=".2"/>
<path d="M99.5 145.1l1.9 .1h-1.7z" fill="#c0c0c0"/>
<path d="M99.5 145.2h2" fill="none" stroke="#c0c0c0" stroke-width=".2"/>
<path d="M94.6 145.1l1.8 .1h-1.7z" fill="#c0c0c0"/>
<path d="M94.6 145.2h2" fill="none" stroke="#c0c0c0" stroke-width=".2"/>
<path d="M89.6 145.1l1.9 .1h-1.7z" fill="#c0c0c0"/>
<path d="M89.6 145.2h2.1" fill="none" stroke="#c0c0c0" stroke-width=".2"/>
<g fill="#c0c0c0">
<path d="M124.4 145.2l1.5 .2h-1.3z"/>
<path d="M124.4 145.2h1.7l-.2 .2z"/>
<path d="M119.4 145.2l1.5 .2h-1.3z"/>
<path d="M119.4 145.2h1.7l-.2 .2z"/>
<path d="M114.5 145.2l1.5 .2h-1.3z"/>
<path d="M114.5 145.2h1.7l-.2 .2z"/>
<path d="M109.5 145.2l1.6 .2h-1.4z"/>
<path d="M109.5 145.2h1.8l-.2 .2z"/>
<path d="M104.6 145.2l1.5 .2h-1.3z"/>
<path d="M104.6 145.2h1.7l-.2 .2z"/>
<path d="M99.7 145.2l1.5 .2h-1.4z"/>
<path d="M99.7 145.2h1.7l-.2 .2z"/>
<path d="M94.7 145.2l1.5 .2h-1.3z"/>
<path d="M94.7 145.2h1.7l-.2 .2z"/>
<path d="M89.8 145.2l1.5 .2h-1.3z"/>
<path d="M89.8 145.2h1.7l-.2 .2z"/>
<path d="M124.6 145.4l1.1 .1z"/>
<path d="M124.6 145.4h1.3l-.2 .1z"/>
<path d="M119.6 145.4l1.1 .1z"/>
<path d="M119.6 145.4h1.3l-.2 .1z"/>
<path d="M114.7 145.4l1.1 .1z"/>
<path d="M114.7 145.4h1.3l-.2 .1z"/>
<path d="M109.7 145.4l1.1 .1z"/>
<path d="M109.7 145.4h1.4l-.3 .1z"/>
<path d="M104.8 145.4l1.1 .1z"/>
<path d="M104.8 145.4h1.3l-.2 .1z"/>
<path d="M99.8 145.4l1.2 .1z"/>
<path d="M99.8 145.4h1.4l-.2 .1z"/>
<path d="M94.9 145.4l1.1 .1z"/>
<path d="M94.9 145.4h1.3l-.2 .1z"/>
<path d="M90 145.4l1.1 .1z"/>
<path d="M90 145.4h1.3l-.2 .1z"/>
<path d="M90.4 145.5h.4z"/>
<path d="M95.3 145.5h.5z"/>
<path d="M100.3 145.5h.5z"/>
<path d="M105.2 145.5h.5z"/>
<path d="M110.2 145.5h.4z"/>
<path d="M115.1 145.5h.5z"/>
<path d="M120.1 145.5h.4z"/>
<path d="M125 145.5h.5z"/>
<path d="M124.8 145.5h.7z"/>
<path d="M124.8 145.5h.9z"/>
<path d="M119.8 145.5h.7z"/>
<path d="M119.8 145.5h.9z"/>
<path d="M114.9 145.5h.7z"/>
<path d="M114.9 145.5h.9z"/>
<path d="M109.9 145.5h.7z"/>
<path d="M109.9 145.5h.9z"/>
<path d="M105 145.5h.7z"/>
<path d="M105 145.5h.9z"/>
<path d="M100.1 145.5h.7z"/>
<path d="M100.1 145.5h.9z"/>
<path d="M95.1 145.5h.7z"/>
<path d="M95.1 145.5h.9z"/>
<path d="M90.2 145.5h.6z"/>
<path d="M90.2 145.5h.9z"/>
</g>
<g fill="none" stroke="#000" stroke-width=".25">
<path d="M82.5 65.6v6.2M82.5 73.3v1.6M82.5 76.5v9.5M85.6 67.2h18.9M90.4 71.1v26.5M93.6 72.7h10.7M97 78.3h3.2M103.4 76.7v9.6M111.4 67.2h18.8M111.6 72.7h10.7M112.5 76.7v9.6M115.7 78.3h3.2"/>
<path d="M125.4 71.1v26.5M133.4 65.6v6.2M133.4 73.3v1.6M133.4 76.5v9.5M57.6 90.4h6.2M59.2 93.6v22.3M63.2 98.4h26.4M65.4 90.4h1.6M68.6 90.4h9.5M70.3 95.8v3.2M78.7 97.6l.9-.3h5.7a1.32 1.32 0 0 1 1.3 1.3 1.32 1.32 0 0 1-1.3 1.3h-5.7a1.32 1.32 0 0 1-1.2-.8 1.32 1.32 0 0 1 .3-1.5zM79.7 90.4h1.6"/>
<path d="M82.5 87.6v1.6M82.5 90.8v6.2M82.9 90.4h6.1M89.7 86.6a1.33 1.33 0 0 1 1.4-.3 1.33 1.33 0 0 1 .8 1.2v5.8a1.32 1.32 0 0 1-1.3 1.3 1.32 1.32 0 0 1-1.3-1.3v-5.8zM90.7 98.5l.5-.1h33.5l.6 .3 .1 .4v33.5l-.3 .6-.4 .2h-33.5l-.6-.3-.2-.5v-33.5zM94.6 86.6a1.33 1.33 0 0 1 1.5-.3 1.33 1.33 0 0 1 .8 1.2v5.8a1.33 1.33 0 0 1-1.3 1.3 1.33 1.33 0 0 1-1.4-1.3v-5.8zM99.6 86.6a1.34 1.34 0 0 1 1.4-.3 1.34 1.34 0 0 1 .9 1.2v5.8a1.33 1.33 0 0 1-1.4 1.3 1.33 1.33 0 0 1-1.3-1.3v-5.8zM103.4 87.9v1.6M103.4 91v9.6M104.5 86.6a1.33 1.33 0 0 1 1.5-.3 1.33 1.33 0 0 1 .8 1.2v5.8a1.33 1.33 0 0 1-1.3 1.3 1.33 1.33 0 0 1-1.4-1.3v-5.8zM109.5 86.6a1.34 1.34 0 0 1 1.4-.3 1.34 1.34 0 0 1 .8 1.2v5.8a1.33 1.33 0 0 1-1.3 1.3 1.33 1.33 0 0 1-1.3-1.3v-5.8zM112.5 87.9v1.6"/>
<path d="M112.5 91v9.6M114.4 86.6a1.33 1.33 0 0 1 1.4-.3 1.33 1.33 0 0 1 .9 1.2v5.8a1.33 1.33 0 0 1-1.4 1.3 1.33 1.33 0 0 1-1.3-1.3v-5.8zM119.3 86.6a1.34 1.34 0 0 1 1.5-.3 1.34 1.34 0 0 1 .8 1.2v5.8a1.33 1.33 0 0 1-1.3 1.3 1.33 1.33 0 0 1-1.3-1.3v-5.8zM124.3 86.6a1.33 1.33 0 0 1 1.4-.3 1.33 1.33 0 0 1 .9 1.2v5.8a1.32 1.32 0 0 1-1.4 1.3 1.32 1.32 0 0 1-1.3-1.3v-5.8zM129.6 97.6l1-.3h5.7a1.32 1.32 0 0 1 1.3 1.3 1.32 1.32 0 0 1-1.3 1.3h-5.7a1.32 1.32 0 0 1-1.3-.8 1.32 1.32 0 0 1 .3-1.5zM133.4 87.6v1.6M133.4 90.8v6.2M147.1 93.6h-3.2l-18.1 7M64.8 101.6v11.4M64.8 118.8v11.4M68.7 102.2h9.6M68.7 111.3h9.6"/>
<path d="M70.3 114.5v3.2M78.7 102.6l.9-.4h5.7a1.33 1.33 0 0 1 1.3 1.3 1.33 1.33 0 0 1-1.3 1.4h-5.7a1.33 1.33 0 0 1-1.2-.9 1.33 1.33 0 0 1 .3-1.4zM78.7 107.5l.9-.4h5.7a1.33 1.33 0 0 1 1.3 1.4 1.33 1.33 0 0 1-1.3 1.3h-5.7a1.34 1.34 0 0 1-1.2-.8 1.34 1.34 0 0 1 .3-1.5zM78.7 112.5l.9-.4h5.7a1.33 1.33 0 0 1 1.3 1.3 1.33 1.33 0 0 1-1.3 1.3h-5.7a1.32 1.32 0 0 1-1.2-.8 1.32 1.32 0 0 1 .3-1.4zM78.7 117.4l.9-.4h5.7a1.33 1.33 0 0 1 1.3 1.4 1.33 1.33 0 0 1-1.3 1.3h-5.7a1.34 1.34 0 0 1-1.2-.8 1.34 1.34 0 0 1 .3-1.5zM79.9 102.2h1.6M79.9 111.3h1.6M83.1 102.2h9.6M83.1 111.3h9.6M129.6 117.4l1-.4h5.7a1.33 1.33 0 0 1 1.3 1.4 1.33 1.33 0 0 1-1.3 1.3h-5.7a1.34 1.34 0 0 1-1.3-.8 1.34 1.34 0 0 1 .3-1.5zM129.6 112.5l1-.4h5.7a1.33 1.33 0 0 1 1.3 1.3 1.33 1.33 0 0 1-1.3 1.3h-5.7a1.32 1.32 0 0 1-1.3-.8 1.32 1.32 0 0 1 .3-1.4zM129.6 107.5l1-.4h5.7a1.33 1.33 0 0 1 1.3 1.4 1.33 1.33 0 0 1-1.3 1.3h-5.7a1.34 1.34 0 0 1-1.3-.8 1.34 1.34 0 0 1 .3-1.5z"/>
<path d="M129.6 102.6l1-.4h5.7a1.33 1.33 0 0 1 1.3 1.3 1.33 1.33 0 0 1-1.3 1.4h-5.7a1.33 1.33 0 0 1-1.3-.9 1.33 1.33 0 0 1 .3-1.4zM137.9 117h9.2M137.9 114.7h9.2M148.7 108.4h-3.2v3.2M59.2 121.8v16.4M63.2 133.4h26.4M78.7 122.4l.9-.4h5.7a1.33 1.33 0 0 1 1.3 1.3 1.33 1.33 0 0 1-1.3 1.3h-5.7a1.32 1.32 0 0 1-1.2-.8 1.32 1.32 0 0 1 .3-1.4zM78.7 127.3l.9-.4h5.7a1.33 1.33 0 0 1 1.3 1.3 1.33 1.33 0 0 1-1.3 1.4h-5.7a1.34 1.34 0 0 1-1.2-.9 1.34 1.34 0 0 1 .3-1.4zM78.7 132.2l.9-.3h5.7a1.32 1.32 0 0 1 1.3 1.3 1.32 1.32 0 0 1-1.3 1.3h-5.7a1.32 1.32 0 0 1-1.2-.8 1.32 1.32 0 0 1 .3-1.5zM89.7 137.6a1.32 1.32 0 0 1 1.4-.3 1.32 1.32 0 0 1 .8 1.2v5.7a1.32 1.32 0 0 1-1.3 1.4 1.32 1.32 0 0 1-1.3-1.4v-5.7zM94.6 137.6a1.32 1.32 0 0 1 1.5-.3 1.32 1.32 0 0 1 .8 1.2v5.7a1.33 1.33 0 0 1-1.3 1.4 1.33 1.33 0 0 1-1.4-1.4v-5.7zM99.6 137.6a1.33 1.33 0 0 1 1.4-.3 1.33 1.33 0 0 1 .9 1.2v5.7a1.33 1.33 0 0 1-1.4 1.4 1.33 1.33 0 0 1-1.3-1.4v-5.7z"/>
<path d="M104.5 137.6a1.32 1.32 0 0 1 1.5-.3 1.32 1.32 0 0 1 .8 1.2v5.7a1.33 1.33 0 0 1-1.3 1.4 1.33 1.33 0 0 1-1.4-1.4v-5.7zM109.5 137.6a1.33 1.33 0 0 1 1.4-.3 1.33 1.33 0 0 1 .8 1.2v5.7a1.33 1.33 0 0 1-1.3 1.4 1.33 1.33 0 0 1-1.3-1.4v-5.7zM114.4 137.6a1.32 1.32 0 0 1 1.5-.3 1.32 1.32 0 0 1 .8 1.2v5.7a1.33 1.33 0 0 1-1.4 1.4 1.33 1.33 0 0 1-1.3-1.4v-5.7zM119.3 137.6a1.33 1.33 0 0 1 1.5-.3 1.33 1.33 0 0 1 .8 1.2v5.7a1.33 1.33 0 0 1-1.3 1.4 1.33 1.33 0 0 1-1.3-1.4v-5.7zM124.3 137.6a1.32 1.32 0 0 1 1.4-.3 1.32 1.32 0 0 1 .9 1.2v5.7a1.32 1.32 0 0 1-1.4 1.4 1.32 1.32 0 0 1-1.3-1.4v-5.7zM126.3 133.4h31.9M126.8 137.2h31.4M129.6 132.2l1-.3h5.7a1.32 1.32 0 0 1 1.3 1.3 1.32 1.32 0 0 1-1.3 1.3h-5.7a1.32 1.32 0 0 1-1.3-.8 1.32 1.32 0 0 1 .3-1.5zM129.6 127.3l1-.4h5.7a1.33 1.33 0 0 1 1.3 1.3 1.33 1.33 0 0 1-1.3 1.4h-5.7a1.34 1.34 0 0 1-1.3-.9 1.34 1.34 0 0 1 .3-1.4zM129.6 122.4l1-.4h5.7a1.33 1.33 0 0 1 1.3 1.3 1.33 1.33 0 0 1-1.3 1.3h-5.7a1.32 1.32 0 0 1-1.3-.8 1.32 1.32 0 0 1 .3-1.4zM145.5 120.2v3.2M151.1 130.8v3.2"/>
<path d="M159.8 127h-3.1v3.2M57.6 141.4h6.2M65.4 141.4h1.6M68.6 141.4h9.5M75.9 151.5l-6.9 7.5h-4.2M79.7 141.4h1.6M82.9 141.4h6.1M94.2 159h3.1M100.5 143v6.4M100.5 151v1.6M100.5 154.2v6.4M101.1 156.9h3.8v4.3h-3.8z"/>
<path d="M105.5 143v6.4M105.5 151v1.6M105.5 154.2v6.4M108.6 159h3.2M117.6 153.5h3.1M123.9 145.8v9.3M126.6 145.8v9.3M126.8 145.5h25.9M129.8 153.5h3.1M151.1 148.7v3.2M156.7 140.4v3.1"/>
<circle cx="69" cy="94.3" r="2.03"/>
<circle cx="94.2" cy="111.3" r="1.26"/>
<circle cx="94.2" cy="102.2" r="1.25"/>
<circle cx="103.4" cy="111.3" r="1.26"/>
<circle cx="103.4" cy="102.2" r="1.26"/>
<circle cx="112.5" cy="111.3" r="1.26"/>
<circle cx="112.5" cy="102.2" r="1.25"/>
<circle cx="121.6" cy="111.3" r="1.26"/>
<circle cx="121.6" cy="102.2" r="1.25"/>
<circle cx="94.2" cy="120.5" r="1.26"/>
<circle cx="94.2" cy="129.6" r="1.25"/>
<circle cx="103.4" cy="120.5" r="1.26"/>
<circle cx="103.4" cy="129.6" r="1.26"/>
<circle cx="112.5" cy="120.5" r="1.26"/>
<circle cx="112.5" cy="129.6" r="1.25"/>
<circle cx="121.6" cy="120.5" r="1.26"/>
<circle cx="121.6" cy="129.6" r="1.25"/>
</g>
<g fill="none" stroke="#000" stroke-width=".36">
<path d="M56.4 179.2h103M56.4 175.3h103v50.5h-103zM111.8 175.3v50.5M127.7 179.2v3.8M143.6 179.2v3.8M56.4 183h103M56.4 190.8h103M56.4 186.9h103M56.4 194.7h103M56.4 198.6h103M102.7 183v42.8M127.7 186.9v38.9"/>
<path d="M143.6 186.9v38.9M56.4 202.5h103M56.4 206.4h103M56.4 218h103M56.4 210.2h103M56.4 214.1h103M56.4 221.9h103"/>
</g>
<g fill="#000">
<path d="M82.5 67.2l3.1-.6v1.1zM90.4 72.7l3.2-.5v1.1zM100.2 77.7l3.2 .6-3.2 .5zM112.5 78.3l3.2-.6v1.1zM122.3 72.2l3.1 .5-3.1 .6zM130.2 66.6l3.2 .6-3.2 .5zM59.2 90.4l.6 3.2h-1.1zM67.9 96l1.9 .1zM68.1 92.4l1.9 .1zM68.1 96.1l1.5 .1zM68.1 96.1h1.7zM68.1 92.4h1.7z"/>
<path d="M68.3 92.4h1.5zM68.3 96.2h1.1zM68.3 96.2h1.3zM68.3 92.4h1.3zM68.5 92.3l1.1 .1zM68.5 96.2l.7 .1zM68.5 96.2h.9zM68.5 92.3h.9zM68.7 92.3h.7zM68.7 96.3h.5zM68.7 92.3h.5zM69.8 99h1.1l-.6 3.2z"/>
<path d="M74.7 82.7l.8 7.8h-.8zM74.7 82.7h7.8l-7 .7zM74.7 82.7l.8 .7v7.1zM75.5 83.4l7-.7v.7zM133.3 82.7h7.9l-7.9 .7zM133.3 83.4l7.9-.7-.8 .7zM140.4 83.4l.8 7.1h-.8zM140.4 83.4l.8-.7v7.8zM64.8 98.4l.5 3.2h-1.1zM70.3 111.3l.6 3.2h-1.1zM122.8 101.7l2.8-1.6 .4 1zM145 111.6h1.1l-.6 3.1z"/>
<path d="M58.7 138.2h1.1l-.6 3.2zM64.2 130.2h1.1l-.5 3.2zM145.5 117l.6 3.2h-1.1zM150.6 134h1l-.5 3.2zM156.1 130.2h1.1l-.5 3.2zM74.7 141.3l.8 7-.8 .8zM74.7 141.3h.8v7zM75.5 151.1l2.5-2-1.7 2.7zM74.7 149.1l7.8-.8v.8zM74.7 149.1l.8-.8h7zM97.3 158.5l3.2 .5-3.2 .6zM105.5 159l3.1-.5v1.1z"/>
<path d="M120.7 153l3.2 .5-3.2 .5zM126.6 153.5l3.2-.5v1zM140.4 141.3l.8 7.8-.8-.8zM133.4 148.3h7l-7 .8zM140.4 141.3h.8v7.8zM133.4 149.1l7-.8 .8 .8zM151.1 145.5l.5 3.2h-1zM156.7 137.2l.5 3.2h-1.1z"/>
</g>
<g fill="none" stroke="#000" stroke-width=".2">
<path d="M26.1 50.9h163.7M26.2 50.8v9.7M189.7 50.8v9.7M26.1 60.4h163.7M66.9 94h4.1M66.9 94.2h4.1M66.9 94.4h4.1M66.9 94.6h4.1M67 94.8h4M67 93.8h4M67 93.6h3.9M67 94.9h3.9"/>
<path d="M67.1 95.1h3.7M67.1 93.4h3.7M67.2 93.3h3.6M67.2 95.3h3.6M67.3 95.5h3.4M67.3 93.1h3.4M67.4 92.9h3.1M67.4 95.6h3.1M67.5 95.7h2.9M67.5 92.8h2.9M67.6 92.7h2.7M67.6 95.9h2.7"/>
<path d="M67.8 96h2.3M67.8 92.6h2.3M67.9 92.5h2.1M67.9 96.1h2.1"/>
</g>
<g font-size="3.9">
<text x="26.4" y="43.5">32-Lead Very Thin Plastic Quad Flat, No Lead Package (T5B) - 7x7x1 mm Body [VQFN]</text>
<text x="26.4" y="48">With 4.5 mm Exposed Pad; Atmel Legacy Global Package Code ZUX</text>
<text x="76.5" y="172.7">RECOMMENDED LAND PATTERN</text>
</g>
<g font-size="3.2">
<text x="28.4" y="54.6">Note:</text>
<text x="41.1" y="58.3">http://www.microchip.com/packaging</text>
<text x="41.1" y="54.6">For the most current package drawings, please see the Microchip Packaging Specification located at</text>
<text x="106.1" y="68.3">C1</text>
<text x="106.1" y="73.9">X2</text>
<text x="105.7" y="79.4">EV</text>
<text x="86.3" y="84.2">32</text>
<text x="148.7" y="94.7">ØV</text>
<text x="74.3" y="97.8">1</text>
<text x="68.1" y="107.9">EV</text>
<text x="74.3" y="104.7">2</text>
<text x="150.3" y="109.5">G2</text>
<text x="57.2" y="120">C2</text>
<text x="62.9" y="117">Y2</text>
<text x="161.4" y="128.1">G1</text>
<text x="149.4" y="142.5">Y1</text>
<text x="134.7" y="154.6">X1</text>
<text x="42.1" y="160.2">SILK SCREEN</text>
<text x="101.9" y="160.2">E</text>
</g>
<g font-size="2.9">
<text x="104.3" y="178.2">Units</text>
<text x="126" y="178.2">MILLIMETERS</text>
<text x="89" y="182.1">Dimension Limits</text>
<text x="117.1" y="182.1">MIN</text>
<text x="132.3" y="182.1">NOM</text>
<text x="148.4" y="182.1">MAX</text>
<text x="57.3" y="189.9">Optional Center Pad Width</text>
<text x="57.3" y="186">Contact Pitch</text>
<text x="105.5" y="189.9">X2</text>
<text x="106.3" y="186">E</text>
<text x="129.5" y="186">0.65 BSC</text>
<text x="148.7" y="189.9">4.60</text>
<text x="57.3" y="193.8">Optional Center Pad Length</text>
<text x="57.3" y="197.7">Contact Pad Spacing</text>
<text x="105.4" y="197.7">C1</text>
<text x="105.5" y="193.8">Y2</text>
<text x="132.8" y="197.7">6.70</text>
<text x="148.7" y="193.8">4.60</text>
<text x="57.3" y="201.6">Contact Pad Spacing</text>
<text x="105.4" y="201.6">C2</text>
<text x="132.8" y="201.6">6.70</text>
<text x="57.3" y="209.3">Contact Pad Length (X32)</text>
<text x="57.3" y="205.4">Contact Pad Width (X32)</text>
<text x="105.5" y="209.3">Y1</text>
<text x="105.5" y="205.4">X1</text>
<text x="148.7" y="209.3">1.10</text>
<text x="148.7" y="205.4">0.35</text>
<text x="57.3" y="213.2">Contact Pad to Center Pad (X32)</text>
<text x="105.3" y="213.2">G1</text>
<text x="116.9" y="213.2">0.50</text>
<text x="57.3" y="217.1">Contact Pad to Contact Pad (X28)</text>
<text x="57.3" y="221">Thermal Via Diameter</text>
<text x="105.3" y="217.1">G2</text>
<text x="106.3" y="221">V</text>
<text x="116.9" y="217.1">0.30</text>
<text x="132.8" y="221">0.33</text>
<text x="57.3" y="224.9">Thermal Via Pitch</text>
<text x="105.3" y="224.9">EV</text>
<text x="132.8" y="224.9">1.20</text>
<text x="34" y="228.3">Notes:</text>
<text x="34" y="232.9">1. Dimensioning and tolerancing per ASME Y14.5M</text>
<text x="43.6" y="236.9">BSC: Basic Dimension. Theoretically exact value shown without tolerances.</text>
<text x="34" y="241">2. For best soldering results, thermal vias, if used, should be filled or tented to avoid solder loss during</text>
<text x="38.1" y="244.3">reflow process</text>
<text x="122.7" y="251.7">Microchip Technology Drawing C04-23427 Rev A</text>
<text x="26.6" y="261.3">© 2019 Microchip Technology Inc.</text>
</g>
</svg>
